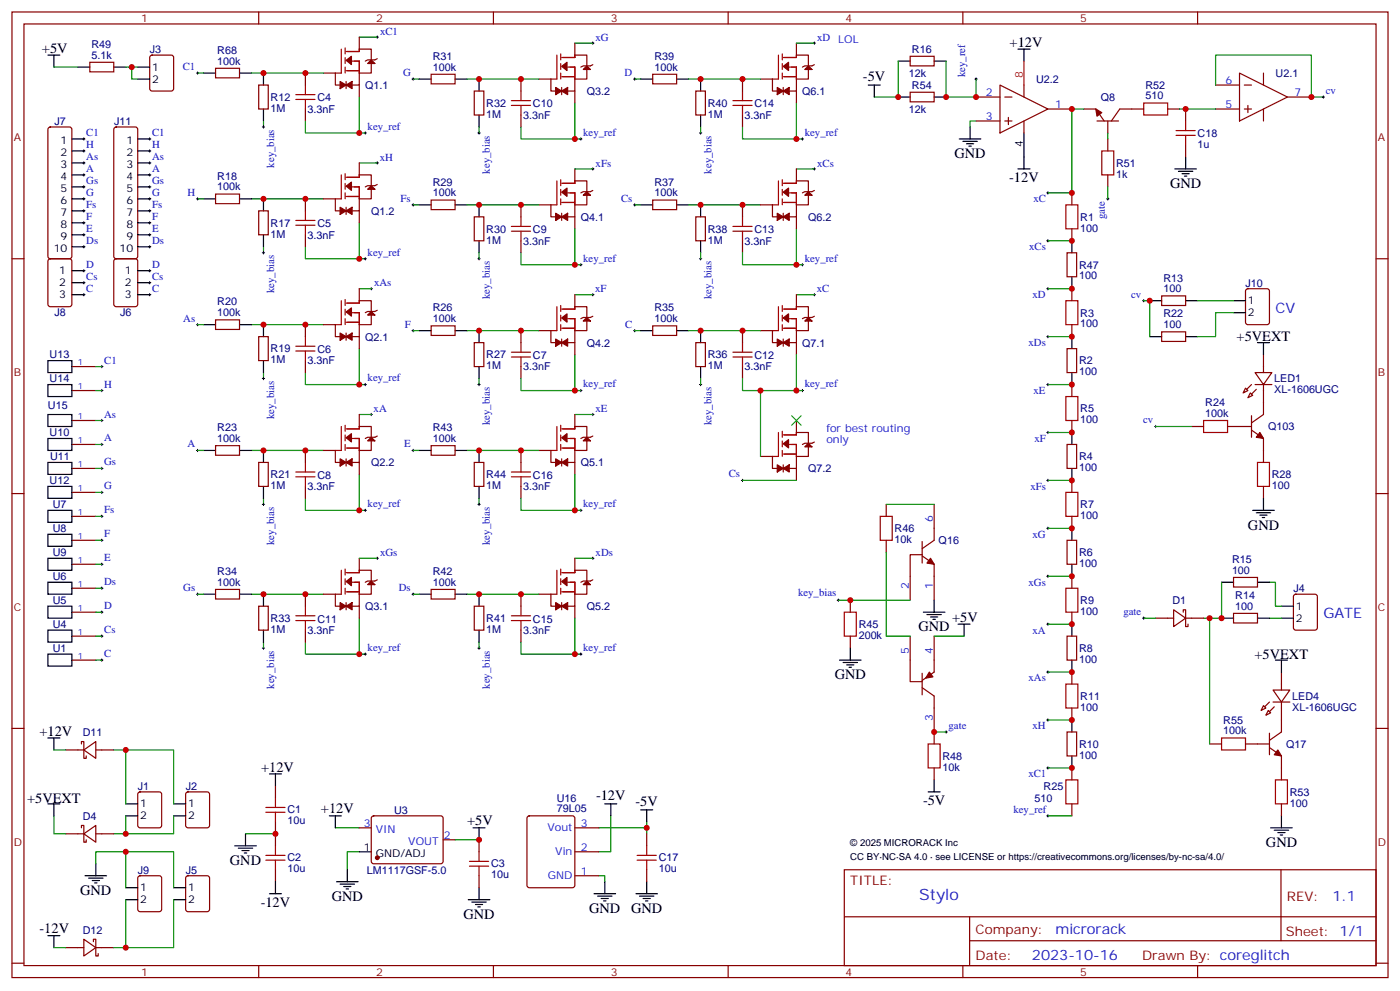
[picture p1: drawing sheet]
<svg xmlns="http://www.w3.org/2000/svg" width="412mm" height="292mm" viewBox="0 0 412 292" stroke-linecap="round" stroke-linejoin="round" font-family="sans-serif">
<g fill="none" stroke="#870000" stroke-width=".35">
<path d="M3.5 3.5h405.4v284.4h-405.4zM7.1 7.1h398.2v277.2h-398.2zM26.5 18.3h7v2.9h-7zM44.3 16.4l.5-.2h5.6l.7 .5 .1 9.4-.5 .7h-5.9l-.6-.5-.1-9.4zM76.2 3.5v3.6M105.8 10.9v3.6h3.6v7h-3.6v3.5h-7v-3.5h-3.6M111.1 17.3l-.7 .3h-2.1l-.7 .4M145.3 3.5v3.6M169.3 12.7v3.5h3.6v7.1h-3.6v3.5h-7v-3.5h-3.6M174.6 19.1l-.7 .3h-2.1l-.7 .4M214.5 3.5v3.6M234.6 12.7v3.5h3.5v7.1h-3.5v3.5h-7.1v-3.5h-3.5"/>
<path d="M239.9 19.1l-.7 .3h-2.1l-.7 .4M268.1 16.6h7.1v2.8h-7.1zM283.6 3.5v3.6M352.8 3.5v3.6M14.3 37.6l.5-.2h5.7l.5 .2 .2 .5v37.4l-.3 .5-.4 .2h-5.7l-.5-.2-.2-.5v-37.4zM33.7 37.6l.5-.2h5.7l.5 .2 .2 .5v37.4l-.3 .5-.4 .2h-5.7l-.5-.2-.2-.5v-37.4zM63.5 20.1h7.1v2.8h-7.1zM76.2 25h2.8v7.1h-2.8zM90 21.5v3.5M90 32.1v3.5M102 24v2.1M105.8 25v3.6"/>
<path d="M127 21.9h7.1v2.8h-7.1zM139.7 26.8h2.8v7.1h-2.8zM153.5 23.3v3.5M153.5 33.9v3.5M165.5 25.8v2.1M169.3 26.8v3.5M192.3 21.9h7v2.8h-7zM205 26.8h2.8v7.1h-2.8zM218.7 23.3v3.5M218.7 33.9v3.5M230.7 25.8v2.1M234.6 26.8v3.5"/>
<path d="M268.1 27.2h7.1v2.8h-7.1zM287.5 28.6h7.1M287.5 35.6h7.1M294.6 25l14.1 7.1-14.1 7.1zM296 28.6h2.1M296 35.6h2.1M297 34.6v2.1M301.6 25v3.6M301.6 35.6v3.6M308.7 32.1h7M319.3 32.1h3.5l2.5 3.5M323.1 35.6h6.4"/>
<path d="M326.3 35.6v3.6M336.9 32.1h-7.1l-2.4 3.5M344 32.1h3.5M349.2 32.1v3.5M358.1 32.1h7M358.1 25h7M365.1 21.5l14.1 7.1-14.1 7zM366.5 32.1h2.2M366.5 25h2.2M367.6 31v2.2M372.2 21.5v3.5M372.2 32.1v3.5"/>
<path d="M379.2 28.6h7.1M63.5 57.1h7.1v2.9h-7.1zM90 58.6v3.5M105.8 48v3.5h3.6v7.1h-3.6v3.5h-7v-3.5h-3.6M111.1 54.3l-.7 .4h-2.1l-.7 .3M127 58.9h7.1v2.8h-7.1zM169.3 49.7v3.6h3.6v7h-3.6v3.6h-7v-3.6h-3.6M174.6 56.1l-.7 .3h-2.1l-.7 .4M192.3 58.9h7v2.8h-7zM234.6 49.7v3.6h3.5v7h-3.5v3.6h-7.1v-3.6h-3.5M239.9 56.1l-.7 .3h-2.1l-.7 .4M315.7 56.8v3.5"/>
<path d="M326.3 40.9v3.5M326.3 51.5v3.5M349.2 42.7v3.5M3.5 76.2h3.6M14.3 76.4l.5-.2h5.7l.6 .4 .1 13-.5 .7h-5.9l-.6-.5-.1-12.9zM33.7 76.4l.5-.2h5.7l.6 .4 .1 13-.5 .7h-5.9l-.6-.5-.1-12.9zM76.2 62.1h2.8v7h-2.8zM90 69.1v3.6M102 61v2.1M105.8 62.1v3.5M139.7 63.9h2.8v7h-2.8zM153.5 60.3v3.6"/>
<path d="M153.5 70.9v3.5M165.5 62.8v2.1M169.3 63.9v3.5M205 63.9h2.8v7h-2.8zM218.7 60.3v3.6M218.7 70.9v3.5M230.7 62.8v2.1M234.6 63.9v3.5M314.3 74.4h2.8v7.1h-2.8zM315.7 67.4v3.5M405.3 76.2h3.6M63.5 94.2h7.1v2.8h-7.1z"/>
<path d="M76.2 99.1h2.8v7.1h-2.8zM90 95.6v3.5M102 98.1v2.1M105.8 85v3.5h3.6v7.1h-3.6v3.5h-7v-3.5h-3.6M105.8 99.1v3.6M111.1 91.4l-.7 .3h-2.1l-.7 .4M127 96h7.1v2.8h-7.1zM153.5 97.4v3.5M165.5 99.8v2.2M169.3 86.8v3.5h3.6v7.1h-3.6v3.5h-7v-3.5h-3.6M174.6 93.1l-.7 .4h-2.1l-.7 .3M192.3 96h7v2.8h-7z"/>
<path d="M218.7 97.4v3.5M230.7 99.8v2.2M234.6 86.8v3.5h3.5v7.1h-3.5v3.5h-7.1v-3.5h-3.5M239.9 93.1l-.7 .4h-2.1l-.7 .3M315.7 85v3.5M315.7 95.6v3.5M342.2 87.1h7v2.9h-7zM342.2 97.7h7v2.8h-7zM367.1 85.2l.5-.2h5.6l.7 .5v9.4l-.4 .6-5.9 .1-.7-.5v-9.4zM21.2 107.9h7M21.2 115h7M90 106.2v3.5"/>
<path d="M139.7 100.9h2.8v7h-2.8zM153.5 107.9v3.6M169.3 100.9v3.5M205 100.9h2.8v7h-2.8zM218.7 107.9v3.6M234.6 100.9v3.5M314.3 102.7h2.8v7h-2.8zM315.7 113.2v3.6M366.9 114.3l.7 .7-1.4 .7zM368.3 115.7l.7 .7-1.4 .7zM369.7 109.7h4.9l-2.4 3.5zM369.7 113.2h4.9"/>
<path d="M372.2 104.4v5.3M372.2 113.2v8.9l-3.5 2.4M21.2 130.9h7M21.2 137.9h7M21.2 123.8h7M63.5 131.2h7.1v2.9h-7.1zM76.2 136.2h2.8v7h-2.8zM90 132.6v3.6M102 135.1v2.1M105.8 122.1v3.5h3.6v7h-3.6v3.6h-7v-3.6h-3.6M105.8 136.2v3.5M111.1 128.4l-.7 .4h-2.1l-.7 .3"/>
<path d="M127 131.2h7.1v2.9h-7.1zM139.7 136.2h2.8v7h-2.8zM153.5 132.6v3.6M165.5 135.1v2.1M169.3 122.1v3.5h3.6v7h-3.6v3.6h-7v-3.6h-3.6M169.3 136.2v3.5M174.6 128.4l-.7 .4h-2.1l-.7 .3M230.7 136.9v2.1M234.6 123.8v3.6h3.5v7h-3.5v3.5h-7.1v-3.5h-3.5M234.6 137.9v3.6M239.9 130.2l-.7 .3h-2.1l-.7 .4M314.3 130.9h2.8v7h-2.8z"/>
<path d="M315.7 123.8v3.6M351 125.6h3.5M361.6 125.6h7.1M368.7 126.6l3.5 2.5v7.1M368.7 122.4v6.4M3.5 145.3h3.6M21.2 152h7M21.2 159.1h7M21.2 145h7M90 143.2v3.6M153.5 143.2v3.6M261.1 148.5v3.5"/>
<path d="M261.1 159.1v3.5M271.6 159.5v6.3M275.2 148.5v10.6l-3.6 2.5M314.3 159.1h2.8v7.1h-2.8zM315.7 141.5v3.5M315.7 152v3.6M372.2 143.2v3.6M405.3 145.3h3.6M21.2 173.2h7M21.2 166.2h7M63.5 173.6h7.1v2.8h-7.1zM76.2 178.5h2.8v7.1h-2.8z"/>
<path d="M90 175v3.5M102 177.4v2.2M105.8 164.4v3.5h3.6v7.1h-3.6v3.5h-7v-3.5h-3.6M105.8 178.5v3.5M111.1 170.7l-.7 .4h-2.1l-.7 .3M127 173.6h7.1v2.8h-7.1zM139.7 178.5h2.8v7.1h-2.8zM153.5 175v3.5M165.5 177.4v2.2M169.3 164.4v3.5h3.6v7.1h-3.6v3.5h-7v-3.5h-3.6M169.3 178.5v3.5M174.6 170.7l-.7 .4h-2.1l-.7 .3"/>
<path d="M250.5 176.7v3.6M271.6 163.3h-3.5v13.4M271.6 163.7l3.6 2.5v10.5M315.7 169.7v3.5M345.7 179.6l3.5 2.4-3.5 2.5zM363.4 170h7v2.9h-7zM381.2 175.2l.5-.2h5.6l.7 .4 .1 9.5-.5 .6-5.9 .1-.6-.5-.1-9.4zM21.2 194.4h7M21.2 187.3h7M21.2 180.3h7M90 185.6v3.5M153.5 185.6v3.5"/>
<path d="M250.5 187.3v3.6M268.1 187.3v13.4h3.5M271.6 198.3v6.3M275.2 187.3v10.6l-3.6 2.5M314.3 187.3h2.8v7.1h-2.8zM315.7 180.3v3.5M315.7 197.9v3.5M340.4 182h5.3M348.5 180.3v-.7h.7v4.9h.8v-.7M349.2 182h5.3M363.4 180.6h7v2.8h-7zM377.5 197.9v5.3"/>
<path d="M3.5 214.5h3.6M24 219.1v-.7h.7v4.9h.7v-.7M271.6 202.5l3.6 2.5v14.1M314.3 215.5h2.8v7.1h-2.8zM315.7 208.5v3.5M356.3 219.1h3.5M366.9 219.1h7M372.2 207.8l.7 .7-1.4 .7zM373.6 209.2l.7 .7-1.4 .7zM373.9 215.9v6.4M375 203.2h4.9l-2.4 3.5zM375 206.7h4.9"/>
<path d="M377.5 206.7v8.8l-3.6 2.5M405.3 214.5h3.6M19.4 220.8h5.3M24.7 220.8l3.5-2.4v4.9zM28.2 220.8h5.3M40.8 233.4l.5-.2h5.6l.7 .4v9.5l-.4 .6-5.9 .1-.7-.5v-9.4zM54.9 233.4l.5-.2h5.6l.7 .4v9.5l-.4 .6-5.9 .1-.7-.5v-9.4zM81.1 231.4v3.6M275.2 226.1v3.6M315.7 226.1v3.6M315.7 236.7v3.5M373.9 220.1l3.6 2.5v7.1"/>
<path d="M377.5 236.7v3.5M19.4 245.5h5.3M24 243.8v-.7h.7v4.9h.7v-.7M24.7 245.5l3.5-2.4v4.9zM28.2 245.5h5.3M40.8 258.1l.5-.2h5.6l.7 .4v9.5l-.4 .6-5.9 .1-.7-.5v-9.4zM54.9 258.1l.5-.2h5.6l.7 .4v9.5l-.4 .6-5.9 .1-.7-.5v-9.4zM81.1 242v7.1M81.1 256.1v3.5M105.8 243.8h3.6M109.6 240.4l.5-.2 20 .1 .4 .6v13l-.7 .5-20-.1-.4-.7v-12.7zM130.5 247.3h3.6"/>
<path d="M141.1 247.3v3.5M141.1 257.9v3.5M155.5 240.4l.4-.2h12.7l.7 .5v20l-.4 .7h-13l-.6-.5-.1-20zM169.3 243.8h7.1M169.3 257.9h7.1M169.3 250.8h7.1M190.5 245.5v3.6M190.5 256.1v3.5M248.7 256.1h156.6v28.2h-156.6zM377.3 256.1v20.9M19.4 279h5.3M24.7 276.6l3.5 2.4-3.5 2.5z"/>
<path d="M27.5 277.3v-.7h.7v4.9h.7v-.7M28.2 279h5.3M248.7 270h156.5M285.6 277h119.6M285.6 270v14.1M3.5 283.6h3.6M76.2 284.3v3.6M145.3 284.3v3.6M214.5 284.3v3.6M283.6 284.3v3.6M352.8 284.3v3.6M405.3 283.6h3.6"/>
</g>
<g fill="none" stroke="#000" stroke-width=".35">
<path d="M14.1 16.2h3.5M15.9 16.2v3.6M22.9 19.8h3.6M33.5 19.8h3.5M40.6 19.8h3.5M264.6 18h3.5M275.2 18h3.5M299.9 14.5h3.5M301.6 14.5v3.5M40.6 23.3h3.5M60 21.5h3.5M70.6 21.5h3.5"/>
<path d="M77.6 21.5v3.5M77.6 32.1v3.5M123.5 23.3h3.5M134.1 23.3h3.5M141.1 23.3v3.5M141.1 33.9v3.5M188.7 23.3h3.6M199.3 23.3h3.5M206.4 23.3v3.5M206.4 33.9v3.5M255.8 25h3.5M257.5 25v3.6"/>
<path d="M264.6 28.6h3.5M275.2 28.6h3.5M285.8 37.4v3.5M301.6 39.2v10.5M21.2 40.9h3.5M21.2 44.4h3.5M21.2 48h3.5M21.2 51.5h3.5M21.2 55h3.5M21.2 58.6h3.5M40.6 40.9h3.5M40.6 44.4h3.5"/>
<path d="M40.6 48h3.5M40.6 51.5h3.5M40.6 55h3.5M40.6 58.6h3.5M60 58.6h3.5M70.6 58.6h3.5M77.6 58.6v3.5M282.6 40.9h6.3M283.6 41.6h4.3M284.7 42.3h2.1M285.4 43h.7M299.9 49.7h3.5"/>
<path d="M346.1 49.7h6.3M347.1 50.4h4.3M348.2 51.2h2.1M348.9 51.9h.7M349.2 46.2v3.5M21.2 62.1h3.5M21.2 65.6h3.5M21.2 69.1h3.5M21.2 72.7h3.5M21.2 79.7h3.5M40.6 62.1h3.5M40.6 65.6h3.5"/>
<path d="M40.6 69.1h3.5M40.6 72.7h3.5M40.6 79.7h3.5M77.6 69.1v3.6M123.5 60.3h3.5M134.1 60.3h3.5M141.1 60.3v3.6M141.1 70.9v3.5M188.7 60.3h3.6M199.3 60.3h3.5M206.4 60.3v3.6M206.4 70.9v3.5"/>
<path d="M315.7 70.9v3.5M21.2 86.8h3.5M21.2 83.3h3.5M40.6 86.8h3.5M40.6 83.3h3.5M60 95.6h3.5M70.6 95.6h3.5M77.6 95.6v3.5M123.5 97.4h3.5M134.1 97.4h3.5M141.1 97.4v3.5M188.7 97.4h3.6"/>
<path d="M199.3 97.4h3.5M206.4 97.4v3.5M315.7 81.5v3.5M315.7 99.1v3.6M338.7 88.5h3.5M338.7 99.1h3.5M349.2 88.5h3.6M349.2 99.1h3.6M363.4 88.5h3.5M363.4 92.1h3.5M14.1 106.2h7.1v3.5h-7.1zM14.1 113.2h7.1v3.6h-7.1z"/>
<path d="M77.6 106.2v3.5M141.1 107.9v3.6M206.4 107.9v3.6M315.7 109.7v3.5M370.4 100.9h3.5M372.2 100.9v3.5M14.1 129.1h7.1v3.5h-7.1zM14.1 136.2h7.1v3.5h-7.1zM14.1 122.1h7.1v3.5h-7.1zM60 132.6h3.5M70.6 132.6h3.5M77.6 132.6v3.6"/>
<path d="M123.5 132.6h3.5M134.1 132.6h3.5M141.1 132.6v3.6M315.7 127.4v3.5M315.7 137.9v3.6M14.1 150.3h7.1v3.5h-7.1zM14.1 157.3h7.1v3.6h-7.1zM14.1 143.2h7.1v3.6h-7.1zM77.6 143.2v3.6M141.1 143.2v3.6M315.7 155.6v3.5M369 150.3h6.4"/>
<path d="M370.1 151h4.2M371.1 151.7h2.1M371.8 152.4h.7M372.2 146.8v3.5M14.1 178.5h7.1v3.5h-7.1zM14.1 171.4h7.1v3.6h-7.1zM14.1 164.4h7.1v3.5h-7.1zM60 175h3.5M70.6 175h3.5M77.6 175v3.5M123.5 175h3.5M134.1 175h3.5"/>
<path d="M141.1 175v3.5M275.2 176.7v3.6M315.7 166.2v3.5M359.8 171.4h3.6M370.4 171.4h3.5M377.5 178.5h3.5M14.1 192.6h7.1v3.5h-7.1zM14.1 185.6h7.1v3.5h-7.1zM77.6 185.6v3.5M141.1 185.6v3.5M247.3 194.4h6.3M248.4 195.1h4.2"/>
<path d="M249.4 195.8h2.1M250.1 196.5h.7M250.5 190.9v3.5M272 180.3h6.3M273 181h4.3M274.1 181.7h2.1M274.8 182.4h.7M282.2 183.8h3.6M284 183.8v3.5M315.7 183.8v3.5M315.7 194.4v3.5M359.8 182h3.6"/>
<path d="M370.4 182h3.5M375.7 194.4h3.5M377.5 182h3.5M377.5 194.4v3.5M14.1 217.3h3.5M15.9 217.3v3.5M315.7 212v3.5M14.1 236.7h3.5M15.9 236.7v3.5M37 236.7h3.6M51.2 236.7h3.5M79.4 227.9h3.5"/>
<path d="M81.1 227.9v3.5M178.2 236.7h3.5M179.9 236.7v3.5M188.7 238.5h3.6M190.5 238.5v3.5M273.4 233.2h3.5M275.2 229.7v3.5M315.7 222.6v3.5M25 257.9h6.4M26.1 258.6h4.2M27.2 259.3h2.1M27.9 260h.7"/>
<path d="M28.2 254.4v3.5M37 240.2h3.6M51.2 240.2h3.5M69.1 249.1h6.4M70.2 249.8h4.2M71.3 250.5h2.1M72 251.2h.7M72.3 245.5v3.6M81.1 259.6v3.6M97 240.2h3.5M98.8 240.2v3.6M99.1 259.6h6.4"/>
<path d="M102.3 256.1v3.5M105.8 250.8h3.6M139.3 243.8h3.6M141.1 243.8v3.5M178.2 259.6v3.6M190.5 259.6v3.6M374.3 243.8h6.3M375.4 244.5h4.2M376.4 245.2h2.1M377.1 245.9h.7M377.5 240.2v3.6M14.1 275.5h3.5"/>
<path d="M15.9 275.5v3.5M37 264.9h3.6M37 261.4h3.6M51.2 264.9h3.5M51.2 261.4h3.5M79.4 263.2h3.5M100.2 260.4h4.2M101.2 261.1h2.2M102 261.8h.7M137.9 264.9h6.4M139 265.6h4.2M140.1 266.3h2.1"/>
<path d="M140.8 267.1h.7M141.1 261.4v3.5M175 263.2h6.3M176 263.9h4.3M177.1 264.6h2.1M177.8 265.3h.7M187.3 263.2h6.4M188.4 263.9h4.2M189.4 264.6h2.2M190.1 265.3h.8"/>
</g>
<g fill="none" stroke="#008700" stroke-width=".35">
<path d="M15.9 19.8h7M37 19.8h3.6M38.8 19.8v3.5h1.8M105.8 10.9h5.3M169.3 12.7h5.3M234.6 12.7h5.3M264.6 18v10.6h-7.1M278.7 18v10.6h8.8v-5.3M58.2 21.5h1.8M74.1 21.5h21.1M77.6 35.6v1.8M90 35.6v3.6h17.6"/>
<path d="M105.8 28.6v10.6M121.7 23.3h1.8M137.6 23.3h21.1M141.1 37.4v1.8M153.5 37.4v3.5h17.6M169.3 30.3v10.6M187 23.3h1.7M202.8 23.3h21.2M206.4 37.4v1.8M218.7 37.4v3.5h17.7M234.6 30.3v10.6M287.5 35.6h-1.7v1.8"/>
<path d="M319.3 32.1h-3.6v24.7h-7M326.3 39.2v1.7M347.5 32.1h10.6M358.1 25v-8.8h28.2v12.4h3.5M58.2 58.6h1.8M74.1 58.6h21.1M105.8 48h5.3M169.3 49.7h5.3M234.6 49.7h5.3M326.3 55v3.6M77.6 72.7v1.7M90 72.7v3.5h17.6"/>
<path d="M105.8 65.6v10.6M121.7 60.3h1.8M137.6 60.3h21.1M141.1 74.4v1.8M153.5 74.4v3.6h17.6M169.3 67.4v10.6M187 60.3h1.7M202.8 60.3h21.2M206.4 74.4v1.8M218.7 74.4v3.6h17.7M234.6 67.4v10.6M308.7 70.9h7"/>
<path d="M58.2 95.6h1.8M74.1 95.6h21.1M105.8 85h3.6M121.7 97.4h1.8M137.6 97.4h21.1M169.3 86.8h5.3M187 97.4h1.7M202.8 97.4h21.2M234.6 86.8h5.3M308.7 85h7M308.7 99.1h7M336.9 88.5h1.8v10.6"/>
<path d="M352.8 88.5h10.6M363.4 92.1h-5.3v7h-5.3M28.2 107.9h1.8M28.2 115h1.8M77.6 109.7v1.8M90 109.7v3.5h17.6M105.8 102.7v10.5M141.1 111.5v1.7M153.5 111.5v3.5h17.6M169.3 104.4v10.6M206.4 111.5v1.7M218.7 111.5v3.5h17.7"/>
<path d="M224 115v19.4M234.6 104.4v10.6M308.7 113.2h7M28.2 123.8h1.8M28.2 130.9h1.8M28.2 137.9h1.8M58.2 132.6h1.8M74.1 132.6h21.1M105.8 139.7v10.6M105.8 122.1h3.6M121.7 132.6h1.8M137.6 132.6h21.1"/>
<path d="M169.3 122.1h5.3M169.3 139.7v10.6M308.7 127.4h7M340.4 125.6h10.6M28.2 145h1.8M28.2 152h1.8M28.2 159.1h1.8M77.6 146.8v1.7M90 146.8v3.5h17.6M141.1 146.8v1.7M153.5 146.8v3.5h17.6M218.7 141.5h15.9"/>
<path d="M261.1 148.5h14.1M308.7 141.5h7M308.7 155.6h7M28.2 166.2h1.8M28.2 173.2h1.8M58.2 175h1.8M74.1 175h21.1M105.8 164.4h5.3M121.7 175h1.8M137.6 175h21.1M169.3 164.4h5.3M246.9 176.7h21.2"/>
<path d="M261.1 162.6v24.7h7M308.7 169.7h7M359.8 171.4v10.6h-5.3M373.9 171.4h1.8v7.1h1.8M28.2 180.3h1.8M28.2 187.3h1.8M28.2 194.4h1.8M77.6 189.1v1.8M90 189.1v3.5h17.6M105.8 182v10.6M141.1 189.1v1.8M153.5 189.1v3.5h17.6"/>
<path d="M169.3 182v10.6M275.2 187.3h8.8M308.7 183.8h7M308.7 197.9h7M336.9 182h3.5M356.3 182v37.1M373.9 182h3.6M275.2 215.5h3.5M308.7 212h7M15.9 220.8h3.5M33.5 220.8h17.7v15.9M37 220.8v15.9"/>
<path d="M308.7 226.1h7M15.9 240.2v5.3h3.5M28.2 254.4v-3.6h23v10.6M37 240.2v5.3M37 250.8v10.6M51.2 240.2v5.3h-17.7M72.3 245.5h8.8M98.8 243.8h7M105.8 250.8h-3.5v5.3M134.1 247.3h7M176.4 243.8h14.1v1.7M176.4 257.9h1.8v1.7"/>
<path d="M179.9 240.2v10.6h-3.5M190.5 242v1.8M308.7 240.2h7M15.9 279h3.5M37 264.9v14.1M51.2 264.9v14.1h-17.7"/>
</g>
<g fill="none" stroke="#a10000" stroke-width=".35">
<path d="M100.5 14.5v7h-1.7M101.7 14.1v1.8M101.7 17v1.7M101.7 19.8v1.7M103.7 18h2.1v3.5M105.8 14.5v.7h-3.8M164 16.2v7.1h-1.7M165.2 15.9v1.7M165.2 18.7v1.8M167.2 19.8h2.1v3.5M169.3 16.2v.7h-3.8M229.3 16.2v7.1h-1.8"/>
<path d="M230.4 15.9v1.7M230.4 18.7v1.8M232.5 19.8h2.1v3.5M234.6 16.2v.7h-3.9M87.1 29.3h5.7M87.1 27.9h5.7M90 25v2.9M90 29.3v2.8M102 20.8h3.8M150.6 31h5.7M150.6 29.6h5.7M153.5 26.8v2.8"/>
<path d="M153.5 31v2.9M165.2 21.5v1.7M165.5 22.6h3.8M215.9 31h5.6M215.9 29.6h5.6M218.7 26.8v2.8M218.7 31v2.9M230.4 21.5v1.7M230.7 22.6h3.9M336.9 30.3h7.1v3.6h-7.1zM346.4 39.9h5.7M346.4 38.5h5.7"/>
<path d="M349.2 35.6v2.9M349.2 39.9v2.8M100.5 51.5v7.1h-1.7M101.7 51.2v1.7M101.7 54v1.7M101.7 56.8v1.7M102 57.9h3.8M103.7 55h2.1v3.6M105.8 51.5v.7h-3.8M164 53.3v7h-1.7M165.2 52.9v1.8M165.2 55.8v1.7"/>
<path d="M165.2 58.6v1.7M165.5 59.6h3.8M167.2 56.8h2.1v3.5M169.3 53.3v.7h-3.8M229.3 53.3v7h-1.8M230.4 52.9v1.8M230.4 55.8v1.7M230.4 58.6v1.7M230.7 59.6h3.9M232.5 56.8h2.1v3.5M234.6 53.3v.7h-3.9M324.6 44.4h3.5v7.1h-3.5z"/>
<path d="M87.1 66.3h5.7M87.1 64.9h5.7M90 62.1v2.8M90 66.3v2.8M150.6 68.1h5.7M150.6 66.7h5.7M153.5 63.9v2.8M153.5 68.1v2.8M215.9 68.1h5.6M215.9 66.7h5.6M218.7 63.9v2.8M218.7 68.1v2.8"/>
<path d="M314 60.3h3.5v7.1h-3.5zM90 99.1v2.9M100.5 88.5v7.1h-1.7M101.7 88.2v1.8M101.7 91.1v1.7M101.7 93.8v1.8M102 94.9h3.8M103.7 92.1h2.1v3.5M105.8 88.5v.8h-3.8M164 90.3v7.1h-1.7M165.2 90v1.7M165.2 92.8v1.7"/>
<path d="M165.2 95.6v1.7M165.5 96.7h3.8M167.2 93.8h2.1v3.6M169.3 90.3v.7h-3.8M229.3 90.3v7.1h-1.8M230.4 90v1.7M230.4 92.8v1.7M230.4 95.6v1.7M230.7 96.7h3.9M232.5 93.8h2.1v3.6M234.6 90.3v.7h-3.9M314 88.5h3.5v7.1h-3.5z"/>
<path d="M87.1 103.4h5.7M87.1 102h5.7M90 103.4v2.8M150.6 105.1h5.7M150.6 103.7h5.7M153.5 100.9v2.8M153.5 105.1v2.8M215.9 105.1h5.6M215.9 103.7h5.6M218.7 100.9v2.8M218.7 105.1v2.8M314 116.8h3.5v7h-3.5z"/>
<path d="M87.1 139h5.7M90 136.2v2.8M100.5 125.6v7h-1.7M101.7 125.2v1.8M101.7 128.1v1.7M101.7 130.9v1.7M102 131.9h3.8M103.7 129.1h2.1v3.5M105.8 125.6v.7h-3.8M150.6 139h5.7M153.5 136.2v2.8M164 125.6v7h-1.7"/>
<path d="M165.2 125.2v1.8M165.2 128.1v1.7M165.2 130.9v1.7M165.5 131.9h3.8M167.2 129.1h2.1v3.5M169.3 125.6v.7h-3.8M229.3 127.4v7h-1.8M230.4 127v1.8M230.4 129.9v1.7M230.4 132.6v1.8M230.7 133.7h3.9M232.5 130.9h2.1v3.5"/>
<path d="M234.6 127.4v.7h-3.9M354.5 123.8h7.1v3.6h-7.1zM370.4 136.2h3.5v7h-3.5zM87.1 140.4h5.7M90 140.4v2.8M150.6 140.4h5.7M153.5 140.4v2.8M259.3 152h3.5v7.1h-3.5zM314 145h3.5v7h-3.5zM90 178.5v2.8M100.5 167.9v7.1h-1.7M101.7 167.6v1.7"/>
<path d="M101.7 170.4v1.8M101.7 173.2v1.7M102 174.3h3.8M103.7 171.4h2.1v3.6M105.8 167.9v.7h-3.8M153.5 178.5v2.8M164 167.9v7.1h-1.7M165.2 167.6v1.7M165.2 170.4v1.8M165.2 173.2v1.7M165.5 174.3h3.8M167.2 171.4h2.1v3.6"/>
<path d="M169.3 167.9v.7h-3.8M314 173.2h3.5v7.1h-3.5zM87.1 182.7h5.7M87.1 181.3h5.7M90 182.7v2.9M150.6 182.7h5.7M150.6 181.3h5.7M153.5 182.7v2.9M248.7 180.3h3.5v7h-3.5zM273.4 219.1h3.5v7h-3.5zM314 201.4h3.5v7.1h-3.5zM359.8 217.3h7.1v3.5h-7.1z"/>
<path d="M78.3 239.2h5.7M78.3 237.8h5.7M81.1 235v2.8M81.1 239.2v2.8M314 229.7h3.5v7h-3.5zM375.7 229.7h3.5v7h-3.5zM78.3 253.3h5.7M78.3 251.9h5.7M81.1 249.1v2.8M81.1 253.3v2.8M138.3 255.1h5.6M138.3 253.6h5.6"/>
<path d="M141.1 250.8v2.8M141.1 255.1v2.8M187.7 253.3h5.6M187.7 251.9h5.6M190.5 249.1v2.8M190.5 253.3v2.8"/>
</g>
<g fill="#870000" stroke="#870000" stroke-width=".35">
<path d="M375.4 208.1l-1.5 1.5z"/>
<path d="M373.9 206.7l-1.4 1.4z"/>
<path d="M370.1 114.7l-1.4 1.4z"/>
<path d="M368.7 113.2l-1.5 1.5z"/>
<path d="M102 17.8l1.5-1.2v2.4z"/>
<path d="M108.3 18.7l1.1-1.1 1 1.1z"/>
<path d="M102 25l1.7-1v2.1z"/>
<path d="M100.2 24l1.8 1-1.8 1.1z"/>
<path d="M102 91.9l1.5-1.2v2.4z"/>
<path d="M108.3 92.8l1.1-1.1 1 1.1z"/>
<path d="M102 99.1l1.7-1v2.1z"/>
<path d="M100.2 98.1l1.8 1-1.8 1.1z"/>
<path d="M165.5 56.6l1.5-1.2v2.4z"/>
<path d="M171.8 57.5l1.1-1.1 1 1.1z"/>
<path d="M165.5 63.9l1.7-1.1v2.1z"/>
<path d="M163.7 62.8l1.8 1.1-1.8 1z"/>
<path d="M102 171.2l1.5-1.2v2.5z"/>
<path d="M108.3 172.2l1.1-1.1 1 1.1z"/>
<path d="M102 178.5l1.7-1.1v2.2z"/>
<path d="M100.2 177.4l1.8 1.1-1.8 1.1z"/>
<path d="M230.7 93.6l1.6-1.2v2.5z"/>
<path d="M237.1 94.5l1-1 1.1 1z"/>
<path d="M230.7 100.9l1.8-1.1v2.2z"/>
<path d="M229 99.8l1.7 1.1-1.7 1.1z"/>
<path d="M230.7 19.5l1.6-1.2v2.5z"/>
<path d="M237.1 20.5l1-1.1 1.1 1.1z"/>
<path d="M230.7 26.8l1.8-1v2.1z"/>
<path d="M229 25.8l1.7 1-1.7 1.1z"/>
<path d="M165.5 128.9l1.5-1.2v2.4z"/>
<path d="M171.8 129.8l1.1-1 1 1z"/>
<path d="M165.5 136.2l1.7-1.1v2.1z"/>
<path d="M163.7 135.1l1.8 1.1-1.8 1z"/>
<path d="M274.1 164.4l1.1 1.8-2.2-.4z"/>
<path d="M273.8 197.9l1 1.4-2.1 .4z"/>
<path d="M371.1 127.4l1.1 1.7-2.1-.3z"/>
<path d="M376.4 220.8l1.1 1.8-2.1-.3z"/>
<path d="M102 54.8l1.5-1.2v2.5z"/>
<path d="M108.3 55.7l1.1-1 1 1z"/>
<path d="M100.2 61l1.8 1.1-1.8 1z"/>
<path d="M102 62.1l1.7-1.1v2.1z"/>
<path d="M102 128.9l1.5-1.2v2.4z"/>
<path d="M108.3 129.8l1.1-1 1 1z"/>
<path d="M100.2 135.1l1.8 1.1-1.8 1z"/>
<path d="M102 136.2l1.7-1.1v2.1z"/>
<path d="M165.5 19.5l1.5-1.2v2.5z"/>
<path d="M171.8 20.5l1.1-1.1 1 1.1z"/>
<path d="M163.7 25.8l1.8 1-1.8 1.1z"/>
<path d="M165.5 26.8l1.7-1v2.1z"/>
<path d="M165.5 93.6l1.5-1.2v2.5z"/>
<path d="M171.8 94.5l1.1-1 1 1z"/>
<path d="M163.7 99.8l1.8 1.1-1.8 1.1z"/>
<path d="M165.5 100.9l1.7-1.1v2.2z"/>
<path d="M165.5 171.2l1.5-1.2v2.5z"/>
<path d="M171.8 172.2l1.1-1.1 1 1.1z"/>
<path d="M163.7 177.4l1.8 1.1-1.8 1.1z"/>
<path d="M165.5 178.5l1.7-1.1v2.2z"/>
<path d="M230.7 56.6l1.6-1.2v2.4z"/>
<path d="M237.1 57.5l1-1.1 1.1 1.1z"/>
<path d="M229 62.8l1.7 1.1-1.7 1z"/>
<path d="M230.7 63.9l1.8-1.1v2.1z"/>
<path d="M230.7 130.7l1.6-1.2v2.4z"/>
<path d="M237.1 131.6l1-1.1 1.1 1.1z"/>
<path d="M229 136.9l1.7 1-1.7 1.1z"/>
<path d="M230.7 137.9l1.8-1v2.1z"/>
<path d="M322.8 32.1l1.8 1.1-1.5 1z"/>
<circle cx="111.1" cy="252.6" r=".53"/>
</g>
<path d="M301.6 18v7" fill="none" stroke="#f00" stroke-width=".35"/>
<g fill="none" stroke="#000" stroke-width=".29">
<path d="M110.8 10.9h.7M111.1 10.6v.7M174.3 12.7h.7M174.6 12.3v.8M239.5 12.7h.7M239.9 12.3v.8M57.9 21.5h.7M58.2 21.2v.7M77.3 37.4h.7M77.6 37v.7M107.2 39.2h.7M107.6 38.8v.7"/>
<path d="M121.4 23.3h.7M121.7 22.9v.7M140.8 39.2h.7M141.1 38.8v.7M186.6 23.3h.7M187 22.9v.7M206 39.2h.7M206.4 38.8v.7M287.2 23.3h.7M287.5 22.9v.7M389.5 28.6h.7M389.8 28.2v.7"/>
<path d="M24.3 40.9h.7M24.3 44.4h.7M24.3 48h.7M24.3 51.5h.7M24.3 55h.7M24.3 58.6h.7M24.7 40.6v.7M24.7 44.1v.7M24.7 47.6v.7M24.7 51.2v.7M24.7 54.7v.7M24.7 58.2v.7"/>
<path d="M43.7 40.9h.7M43.7 44.4h.7M43.7 48h.7M43.7 51.5h.7M43.7 55h.7M43.7 58.6h.7M44.1 40.6v.7M44.1 44.1v.7M44.1 47.6v.7M44.1 51.2v.7M44.1 54.7v.7M44.1 58.2v.7"/>
<path d="M57.9 58.6h.7M58.2 58.2v.7M110.8 48h.7M111.1 47.6v.7M121.7 60v.7M170.7 40.9h.7M171.1 40.6v.7M174.3 49.7h.7M174.6 49.4v.7M187 60v.7M236 40.9h.7M236.4 40.6v.7"/>
<path d="M239.5 49.7h.7M239.9 49.4v.7M308.3 56.8h.7M308.7 56.4v.7M326 58.6h.7M326.3 58.2v.7M24.3 62.1h.7M24.3 65.6h.7M24.3 69.1h.7M24.3 72.7h.7M24.3 79.7h.7M24.7 61.7v.7"/>
<path d="M24.7 65.3v.7M24.7 68.8v.7M24.7 72.3v.7M24.7 79.4v.7M43.7 62.1h.7M43.7 65.6h.7M43.7 69.1h.7M43.7 72.7h.7M43.7 79.7h.7M44.1 61.7v.7M44.1 65.3v.7M44.1 68.8v.7"/>
<path d="M44.1 72.3v.7M44.1 79.4v.7M77.3 74.4h.7M77.6 74.1v.7M107.2 76.2h.7M107.6 75.8v.8M121.4 60.3h.7M140.8 76.2h.7M141.1 75.8v.8M170.7 78h.7M171.1 77.6v.7M186.6 60.3h.7"/>
<path d="M206 76.2h.7M206.4 75.8v.8M236 78h.7M236.4 77.6v.7M308.3 70.9h.7M308.7 70.6v.7M24.3 83.3h.7M24.3 86.8h.7M24.7 82.9v.7M24.7 86.4v.7M43.7 83.3h.7M43.7 86.8h.7"/>
<path d="M44.1 82.9v.7M44.1 86.4v.7M57.9 95.6h.7M58.2 95.2v.8M109 85h.7M109.4 84.7v.7M121.4 97.4h.7M121.7 97v.7M174.3 86.8h.7M174.6 86.4v.7M186.6 97.4h.7M187 97v.7"/>
<path d="M239.5 86.8h.7M239.9 86.4v.7M308.3 85h.7M308.3 99.1h.7M308.7 84.7v.7M308.7 98.8v.7M336.5 88.5h.8M336.9 88.2v.7M29.6 115h.7M29.6 107.9h.7M30 107.6v.7M30 114.7v.7"/>
<path d="M77.3 111.5h.7M77.6 111.1v.7M107.2 113.2h.7M107.6 112.9v.7M140.8 113.2h.7M141.1 112.9v.7M170.7 115h.7M171.1 114.7v.7M206 113.2h.7M206.4 112.9v.7M236 115h.7M236.4 114.7v.7"/>
<path d="M308.3 113.2h.7M308.7 112.9v.7M29.6 137.9h.7M29.6 130.9h.7M29.6 123.8h.7M30 123.5v.7M30 130.5v.7M30 137.6v.7M57.9 132.6h.7M58.2 132.3v.7M109 122.1h.7M109.4 121.7v.7"/>
<path d="M121.4 132.6h.7M121.7 132.3v.7M174.3 122.1h.7M174.6 121.7v.7M308.3 127.4h.7M308.7 127v.7M340.1 125.6h.7M340.4 125.2v.7M29.6 159.1h.7M29.6 152h.7M29.6 145h.7M30 144.6v.7"/>
<path d="M30 151.7v.7M30 158.7v.8M77.3 148.5h.7M77.6 148.2v.7M107.2 150.3h.7M107.6 149.9v.7M140.8 148.5h.7M141.1 148.2v.7M170.7 150.3h.7M171.1 149.9v.7M218.4 141.5h.7M218.7 141.1v.7"/>
<path d="M308.3 155.6h.7M308.3 141.5h.7M308.7 141.1v.7M308.7 155.2v.7M29.6 173.2h.7M29.6 166.2h.7M30 165.8v.7M30 172.9v.7M30 179.9v.7M57.9 175h.7M58.2 174.6v.7M110.8 164.4h.7"/>
<path d="M111.1 164v.7M121.4 175h.7M121.7 174.6v.7M174.3 164.4h.7M174.6 164v.7M246.6 176.7h.7M246.9 176.4v.7M308.3 169.7h.7M308.7 169.3v.7M29.6 194.4h.7M29.6 187.3h.7M29.6 180.3h.7"/>
<path d="M30 187v.7M30 194v.7M77.3 190.9h.7M77.6 190.5v.7M107.2 192.6h.7M107.6 192.3v.7M140.8 190.9h.7M141.1 190.5v.7M170.7 192.6h.7M171.1 192.3v.7M308.3 197.9h.7M308.3 183.8h.7"/>
<path d="M308.7 183.4v.7M308.7 197.6v.7M336.5 182h.8M336.9 181.7v.7M278.3 215.5h.7M278.7 215.2v.7M308.3 212h.7M308.7 211.7v.7M308.3 226.1h.7M308.7 225.8v.7M308.7 239.9v.7M308.3 240.2h.7"/>
</g>
<path d="M233.2 122.4l2.8 2.8M236 122.4l-2.8 2.8" fill="none" stroke="#3c3" stroke-width=".35"/>
<g fill="#c00">
<circle cx="141.1" cy="247.3" r=".88"/>
<circle cx="81.1" cy="245.5" r=".88"/>
<circle cx="105.8" cy="39.2" r=".88"/>
<circle cx="90" cy="21.5" r=".88"/>
<circle cx="77.6" cy="21.5" r=".88"/>
<circle cx="77.6" cy="58.6" r=".88"/>
<circle cx="90" cy="58.6" r=".88"/>
<circle cx="105.8" cy="76.2" r=".88"/>
<circle cx="77.6" cy="95.6" r=".88"/>
<circle cx="90" cy="95.6" r=".88"/>
<circle cx="105.8" cy="113.2" r=".88"/>
<circle cx="77.6" cy="132.6" r=".88"/>
<circle cx="90" cy="132.6" r=".88"/>
<circle cx="105.8" cy="150.3" r=".88"/>
<circle cx="169.3" cy="115" r=".88"/>
<circle cx="153.5" cy="97.4" r=".88"/>
<circle cx="141.1" cy="97.4" r=".88"/>
<circle cx="169.3" cy="78" r=".88"/>
<circle cx="153.5" cy="60.3" r=".88"/>
<circle cx="141.1" cy="60.3" r=".88"/>
<circle cx="169.3" cy="40.9" r=".88"/>
<circle cx="153.5" cy="23.3" r=".88"/>
<circle cx="141.1" cy="23.3" r=".88"/>
<circle cx="77.6" cy="175" r=".88"/>
<circle cx="90" cy="175" r=".88"/>
<circle cx="105.8" cy="192.6" r=".88"/>
<circle cx="234.6" cy="115" r=".88"/>
<circle cx="218.7" cy="97.4" r=".88"/>
<circle cx="206.4" cy="97.4" r=".88"/>
<circle cx="234.6" cy="78" r=".88"/>
<circle cx="218.7" cy="60.3" r=".88"/>
<circle cx="206.4" cy="60.3" r=".88"/>
<circle cx="234.6" cy="40.9" r=".88"/>
<circle cx="218.7" cy="23.3" r=".88"/>
<circle cx="206.4" cy="23.3" r=".88"/>
<circle cx="141.1" cy="175" r=".88"/>
<circle cx="153.5" cy="175" r=".88"/>
<circle cx="169.3" cy="192.6" r=".88"/>
<circle cx="169.3" cy="150.3" r=".88"/>
<circle cx="153.5" cy="132.6" r=".88"/>
<circle cx="141.1" cy="132.6" r=".88"/>
<circle cx="190.5" cy="243.8" r=".88"/>
<circle cx="264.6" cy="28.6" r=".88"/>
<circle cx="278.7" cy="28.6" r=".88"/>
<circle cx="287.5" cy="28.6" r=".88"/>
<circle cx="250.5" cy="176.7" r=".88"/>
<circle cx="275.2" cy="215.5" r=".88"/>
<circle cx="349.3" cy="32.1" r=".88"/>
<circle cx="386.3" cy="28.6" r=".88"/>
<circle cx="338.7" cy="88.5" r=".88"/>
<circle cx="37" cy="245.5" r=".88"/>
<circle cx="37" cy="220.8" r=".88"/>
<circle cx="37" cy="250.8" r=".88"/>
<circle cx="37" cy="279" r=".88"/>
<circle cx="315.7" cy="70.9" r=".88"/>
<circle cx="315.7" cy="85" r=".88"/>
<circle cx="315.7" cy="99.1" r=".88"/>
<circle cx="315.7" cy="113.2" r=".88"/>
<circle cx="315.7" cy="127.4" r=".88"/>
<circle cx="315.7" cy="141.5" r=".88"/>
<circle cx="315.7" cy="155.6" r=".88"/>
<circle cx="315.7" cy="169.7" r=".88"/>
<circle cx="315.7" cy="183.8" r=".88"/>
<circle cx="315.7" cy="197.9" r=".88"/>
<circle cx="315.7" cy="212" r=".88"/>
<circle cx="315.7" cy="226.1" r=".88"/>
<circle cx="224" cy="115" r=".88"/>
<circle cx="38.8" cy="19.8" r=".88"/>
<circle cx="359.8" cy="182" r=".88"/>
<circle cx="356.3" cy="182" r=".88"/>
<circle cx="315.7" cy="32.1" r=".88"/>
<circle cx="315.7" cy="56.8" r=".88"/>
</g>
<text font-size="4.6" fill="#00f" x="270.8" y="265.1">Stylo</text>
<g font-size="4.2">
<text x="12.3" y="15.5">+5V</text>
<text x="297.4" y="13.8">+12V</text>
<text x="254.2" y="23.8">-5V</text>
<text x="281.2" y="46.6">GND</text>
<text x="297.3" y="53.7">-12V</text>
<text x="344.7" y="55.4">GND</text>
<text x="364.3" y="100.5">+5VEXT</text>
<text x="367.6" y="155.9">GND</text>
<text x="270.6" y="185.9">GND</text>
<text x="280.5" y="183.1">+5V</text>
<text x="369.5" y="194">+5VEXT</text>
<text x="245.9" y="200">GND</text>
<text x="11.6" y="216.6">+12V</text>
<text x="76.9" y="227.2">+12V</text>
<text x="8" y="236.4">+5VEXT</text>
<text x="94.5" y="239.5">+12V</text>
<text x="175.6" y="235.5">-12V</text>
<text x="187.2" y="237.2">-5V</text>
<text x="271.9" y="237.2">-5V</text>
<text x="137.6" y="243.1">+5V</text>
<text x="372.9" y="249.4">GND</text>
<text x="67.7" y="254.7">GND</text>
<text x="23.6" y="263.5">GND</text>
<text x="76.8" y="267.1">-12V</text>
<text x="97.7" y="265.3">GND</text>
<text x="173.6" y="268.8">GND</text>
<text x="185.9" y="268.8">GND</text>
<text x="11.6" y="274.8">-12V</text>
<text x="136.5" y="270.6">GND</text>
</g>
<g font-size="4.2" fill="#00f">
<text x="375.7" y="92.1">CV</text>
<text x="389.8" y="182">GATE</text>
<text x="392.5" y="265.4">1.1</text>
<text x="310.9" y="274.9">microrack</text>
<text x="304" y="282.7">2023-10-16</text>
</g>
<g font-size="3.9" fill="#800">
<text x="250.5" y="260.7">TITLE:</text>
<text x="379.1" y="265.4">REV:</text>
<text x="287.4" y="274.9">Company:</text>
<text x="378.7" y="275.5">Sheet: 1/1</text>
<text x="287.4" y="282.6">Date:</text>
<text x="336.4" y="282.7">Drawn By: coreglitch</text>
</g>
<g font-size="3.2" fill="#800">
<text x="41.6" y="6.5">1</text>
<text x="110.8" y="6.5">2</text>
<text x="179.9" y="6.5">3</text>
<text x="249.1" y="6.5">4</text>
<text x="318.2" y="6.5">5</text>
<text x="4.1" y="41.6">A</text>
<text x="405.9" y="41.6">A</text>
<text x="4.1" y="110.8">B</text>
<text x="405.9" y="110.8">B</text>
<text x="4.1" y="179.9">C</text>
<text x="405.9" y="179.9">C</text>
<text x="4.1" y="249.1">D</text>
<text x="405.9" y="249.1">D</text>
<text x="41.6" y="287.3">1</text>
<text x="110.8" y="287.3">2</text>
<text x="179.9" y="287.3">3</text>
<text x="249.1" y="287.3">4</text>
<text x="318.2" y="287.3">5</text>
</g>
<g font-size="3.2" fill="#00f">
<text x="111.9" y="10.2">xC1</text>
<text x="175.4" y="12">xG</text>
<text x="240.7" y="12">xD</text>
<text x="246.9" y="12.7">LOL</text>
<text x="53.8" y="20.6">C1</text>
<text x="118.7" y="22.4">G</text>
<text x="184" y="22.4">D</text>
<text x="284.3" y="22.7" transform="rotate(-90 284.3 22.7)">key_ref</text>
<text x="290.4" y="28.2">2</text>
<text x="361" y="24.7">6</text>
<text x="381.4" y="28.2">7</text>
<text x="390.5" y="27.7">cv</text>
<text x="290.4" y="35.3">3</text>
<text x="310.8" y="31.8">1</text>
<text x="361" y="31.8">5</text>
<text x="25.4" y="40">C1</text>
<text x="44.8" y="40">C1</text>
<text x="108.3" y="38.3">key_ref</text>
<text x="171.8" y="40">key_ref</text>
<text x="237.1" y="40">key_ref</text>
<text x="25.4" y="43.6">H</text>
<text x="25.4" y="47.1">As</text>
<text x="44.8" y="47.1">As</text>
<text x="44.8" y="43.6">H</text>
<text x="111.9" y="47.3">xH</text>
<text x="25.4" y="50.6">A</text>
<text x="44.8" y="50.6">A</text>
<text x="80.8" y="49.4" transform="rotate(-90 80.8 49.4)">key_bias</text>
<text x="144.3" y="51.1" transform="rotate(-90 144.3 51.1)">key_bias</text>
<text x="175.5" y="49">xFs</text>
<text x="209.5" y="51.1" transform="rotate(-90 209.5 51.1)">key_bias</text>
<text x="240.7" y="49">xCs</text>
<text x="25.4" y="54.2">Gs</text>
<text x="25.4" y="57.7">G</text>
<text x="44.8" y="57.7">G</text>
<text x="44.8" y="54.2">Gs</text>
<text x="55.2" y="57.7">H</text>
<text x="118" y="59.4">Fs</text>
<text x="182.9" y="59.4">Cs</text>
<text x="304.4" y="59.4">xC</text>
<text x="25.4" y="61.2">Fs</text>
<text x="25.4" y="64.7">F</text>
<text x="44.8" y="64.7">F</text>
<text x="44.8" y="61.2">Fs</text>
<text x="325.4" y="64.5" transform="rotate(-90 325.4 64.5)">gate</text>
<text x="25.4" y="68.3">E</text>
<text x="25.4" y="71.8">Ds</text>
<text x="44.8" y="71.8">Ds</text>
<text x="44.8" y="68.3">E</text>
<text x="108.3" y="75.3">key_ref</text>
<text x="171.8" y="77.1">key_ref</text>
<text x="237.1" y="77.1">key_ref</text>
<text x="303.2" y="73.7">xCs</text>
<text x="25.4" y="78.8">D</text>
<text x="25.4" y="82.4">Cs</text>
<text x="44.8" y="82.4">Cs</text>
<text x="44.8" y="78.8">D</text>
<text x="25.4" y="85.9">C</text>
<text x="44.8" y="85.9">C</text>
<text x="80.8" y="86.4" transform="rotate(-90 80.8 86.4)">key_bias</text>
<text x="110.2" y="84.3">xAs</text>
<text x="144.3" y="88.2" transform="rotate(-90 144.3 88.2)">key_bias</text>
<text x="175.3" y="86.1">xF</text>
<text x="209.5" y="88.2" transform="rotate(-90 209.5 88.2)">key_bias</text>
<text x="240.6" y="86.1">xC</text>
<text x="304.1" y="87.8">xD</text>
<text x="333.2" y="87.7">cv</text>
<text x="54" y="94.7">As</text>
<text x="119.3" y="96.5">F</text>
<text x="184.2" y="96.5">C</text>
<text x="303" y="101.9">xDs</text>
<text x="30.7" y="107.1">C1</text>
<text x="108.3" y="112.3">key_ref</text>
<text x="30.7" y="114.1">H</text>
<text x="171.8" y="114.1">key_ref</text>
<text x="237.1" y="114.1">key_ref</text>
<text x="304.5" y="116">xE</text>
<text x="30.7" y="122.9">As</text>
<text x="80.8" y="123.5" transform="rotate(-90 80.8 123.5)">key_bias</text>
<text x="110.1" y="121.4">xA</text>
<text x="144.3" y="125.2" transform="rotate(-90 144.3 125.2)">key_bias</text>
<text x="175.4" y="121.4">xE</text>
<text x="209.5" y="125.2" transform="rotate(-90 209.5 125.2)">key_bias</text>
<text x="336.7" y="124.7">cv</text>
<text x="30.7" y="130">A</text>
<text x="55.2" y="131.8">A</text>
<text x="119.1" y="131.8">E</text>
<text x="243.4" y="127.4">for best routing</text>
<text x="243.4" y="130.5">only</text>
<text x="304.7" y="130.1">xF</text>
<text x="30.7" y="137.1">Gs</text>
<text x="214.7" y="140.6">Cs</text>
<text x="30.7" y="144.1">G</text>
<text x="108.3" y="149.4">key_ref</text>
<text x="171.8" y="149.4">key_ref</text>
<text x="303.5" y="144.2">xFs</text>
<text x="30.7" y="151.2">Fs</text>
<text x="274.8" y="153.8" transform="rotate(-90 274.8 153.8)">6</text>
<text x="30.7" y="158.2">F</text>
<text x="80.8" y="160.5" transform="rotate(-90 80.8 160.5)">key_bias</text>
<text x="144.3" y="160.5" transform="rotate(-90 144.3 160.5)">key_bias</text>
<text x="304.1" y="158.3">xG</text>
<text x="30.7" y="165.3">E</text>
<text x="112" y="163.7">xGs</text>
<text x="175.5" y="163.7">xDs</text>
<text x="30.7" y="172.3">Ds</text>
<text x="267.8" y="173.5" transform="rotate(-90 267.8 173.5)">2</text>
<text x="274.8" y="173.5" transform="rotate(-90 274.8 173.5)">1</text>
<text x="303" y="172.4">xGs</text>
<text x="30.7" y="179.4">D</text>
<text x="54" y="174.1">Gs</text>
<text x="117.5" y="174.1">Ds</text>
<text x="235.1" y="175.4">key_bias</text>
<text x="330.9" y="181.2">gate</text>
<text x="30.7" y="186.4">Cs</text>
<text x="108.3" y="191.7">key_ref</text>
<text x="171.8" y="191.7">key_ref</text>
<text x="304.1" y="186.6">xA</text>
<text x="30.7" y="193.5">C</text>
<text x="267.8" y="192.6" transform="rotate(-90 267.8 192.6)">5</text>
<text x="274.8" y="192.6" transform="rotate(-90 274.8 192.6)">4</text>
<text x="80.8" y="202.8" transform="rotate(-90 80.8 202.8)">key_bias</text>
<text x="144.3" y="202.8" transform="rotate(-90 144.3 202.8)">key_bias</text>
<text x="303" y="200.7">xAs</text>
<text x="274.8" y="212.3" transform="rotate(-90 274.8 212.3)">3</text>
<text x="279.4" y="214.7">gate</text>
<text x="304.1" y="214.8">xH</text>
<text x="302.9" y="228.9">xC1</text>
<text x="298.5" y="239.3">key_ref</text>
<text x="107.2" y="243.4">3</text>
<text x="110.7" y="245.2">VIN</text>
<text x="161.3" y="244.8">Vout</text>
<text x="171.1" y="243.4">3</text>
<text x="120.3" y="248.7">VOUT</text>
<text x="130.7" y="246.9">2</text>
<text x="163.6" y="251.9">Vin</text>
<text x="171.1" y="250.5">2</text>
<text x="171.1" y="257.5">1</text>
<text x="161.3" y="258.9">GND</text>
</g>
<g font-size="3.2" fill="#000080">
<text x="27" y="17.3">5.1k</text>
<text x="27" y="14.2">R49</text>
<text x="44.1" y="15.6">J3</text>
<text x="64" y="15.9">R68</text>
<text x="127.5" y="17.6">R31</text>
<text x="192.8" y="17.6">R39</text>
<text x="268.6" y="15.6">R16</text>
<text x="64" y="19.1">100k</text>
<text x="127.5" y="20.8">100k</text>
<text x="192.8" y="20.8">100k</text>
<text x="267.8" y="22.7">12k</text>
<text x="375.8" y="22.7">U2.1</text>
<text x="79.7" y="29.7">R12</text>
<text x="93.5" y="29.9">C4</text>
<text x="107.6" y="26.2">Q1.1</text>
<text x="172.8" y="28">Q3.2</text>
<text x="236.3" y="28">Q6.1</text>
<text x="268.6" y="26.2">R54</text>
<text x="305.2" y="24.4">U2.2</text>
<text x="324.3" y="29.7">Q8</text>
<text x="337.4" y="29.3">510</text>
<text x="337.4" y="26.1">R52</text>
<text x="79.7" y="32.9">1M</text>
<text x="90.6" y="33.2">3.3nF</text>
<text x="143.2" y="34.7">1M</text>
<text x="143.2" y="31.5">R32</text>
<text x="154.1" y="35">3.3nF</text>
<text x="157" y="31.6">C10</text>
<text x="208.5" y="34.7">1M</text>
<text x="208.5" y="31.5">R40</text>
<text x="219.3" y="35">3.3nF</text>
<text x="222.2" y="31.6">C14</text>
<text x="267.8" y="33.2">12k</text>
<text x="16" y="36.8">J7</text>
<text x="33.7" y="36.8">J11</text>
<text x="352.8" y="40.5">C18</text>
<text x="352.8" y="43.6">1u</text>
<text x="64" y="52.9">R18</text>
<text x="328.8" y="52.3">1k</text>
<text x="328.8" y="49.2">R51</text>
<text x="64" y="56.1">100k</text>
<text x="127.5" y="57.9">100k</text>
<text x="127.5" y="54.7">R29</text>
<text x="192.8" y="57.9">100k</text>
<text x="192.8" y="54.7">R37</text>
<text x="109.3" y="63.3">Q1.2</text>
<text x="171.1" y="65">Q4.1</text>
<text x="238.1" y="65">Q6.2</text>
<text x="318.2" y="65">R1</text>
<text x="79.7" y="70">1M</text>
<text x="79.7" y="66.7">R17</text>
<text x="90.6" y="70.3">3.3nF</text>
<text x="93.5" y="66.9">C5</text>
<text x="143.2" y="71.7">1M</text>
<text x="143.2" y="68.5">R30</text>
<text x="157" y="68.7">C9</text>
<text x="208.5" y="71.7">1M</text>
<text x="208.5" y="68.5">R38</text>
<text x="222.2" y="68.7">C13</text>
<text x="318.2" y="68.2">100</text>
<text x="154.1" y="72.1">3.3nF</text>
<text x="219.3" y="72.1">3.3nF</text>
<text x="317.9" y="82.3">100</text>
<text x="317.9" y="79.1">R47</text>
<text x="342.7" y="82.9">R13</text>
<text x="64" y="90">R20</text>
<text x="342.7" y="86.1">100</text>
<text x="366.9" y="84.4">J10</text>
<text x="16" y="93.1">J8</text>
<text x="35.4" y="93.1">J6</text>
<text x="64" y="93.1">100k</text>
<text x="127.5" y="94.9">100k</text>
<text x="127.5" y="91.7">R26</text>
<text x="192.8" y="94.9">100k</text>
<text x="192.8" y="91.7">R35</text>
<text x="318.2" y="93.2">R3</text>
<text x="342.7" y="93.5">R22</text>
<text x="107.6" y="100.3">Q2.1</text>
<text x="318.2" y="96.4">100</text>
<text x="342.7" y="96.7">100</text>
<text x="14.6" y="105.6">U13</text>
<text x="79.7" y="107">1M</text>
<text x="79.7" y="103.8">R19</text>
<text x="90.6" y="107.3">3.3nF</text>
<text x="93.5" y="104">C6</text>
<text x="143.2" y="105.6">R27</text>
<text x="157" y="105.7">C7</text>
<text x="172.8" y="102.1">Q4.2</text>
<text x="208.5" y="105.6">R36</text>
<text x="222.2" y="105.7">C12</text>
<text x="236.3" y="102">Q7.1</text>
<text x="317.9" y="107.3">R2</text>
<text x="14.6" y="112.6">U14</text>
<text x="143.2" y="108.8">1M</text>
<text x="154.1" y="109.1">3.3nF</text>
<text x="208.5" y="108.8">1M</text>
<text x="219.3" y="109.1">3.3nF</text>
<text x="317.9" y="110.5">100</text>
<text x="375.4" y="112.6">LED1</text>
<text x="355" y="119.6">R24</text>
<text x="375.4" y="115.8">XL-1606UGC</text>
<text x="14.1" y="120.3">U15</text>
<text x="318.2" y="124.6">100</text>
<text x="318.2" y="121.4">R5</text>
<text x="355" y="122.8">100k</text>
<text x="14.6" y="128.5">U10</text>
<text x="64" y="130.2">100k</text>
<text x="64" y="127">R23</text>
<text x="127.5" y="130.2">100k</text>
<text x="127.5" y="127">R43</text>
<text x="373.6" y="126.8">Q103</text>
<text x="14.7" y="135.5">U11</text>
<text x="109.3" y="137.3">Q2.2</text>
<text x="171.1" y="137.3">Q5.1</text>
<text x="317.9" y="135.6">R4</text>
<text x="14.6" y="142.6">U12</text>
<text x="79.7" y="140.8">R21</text>
<text x="93.5" y="141">C8</text>
<text x="143.2" y="140.8">R44</text>
<text x="157" y="141">C16</text>
<text x="238.1" y="139.1">Q7.2</text>
<text x="317.9" y="138.7">100</text>
<text x="374.6" y="140.8">R28</text>
<text x="15.5" y="149.7">U7</text>
<text x="79.7" y="144.1">1M</text>
<text x="90.6" y="144.4">3.3nF</text>
<text x="143.2" y="144.1">1M</text>
<text x="154.1" y="144.4">3.3nF</text>
<text x="318.2" y="149.7">R7</text>
<text x="374.6" y="144">100</text>
<text x="318.2" y="152.8">100</text>
<text x="15.5" y="156.7">U8</text>
<text x="263.5" y="159.9">10k</text>
<text x="263.5" y="156.7">R46</text>
<text x="276.5" y="160.2">Q16</text>
<text x="15.5" y="163.8">U9</text>
<text x="317.9" y="167">100</text>
<text x="317.9" y="163.8">R6</text>
<text x="362.9" y="165.8">R15</text>
<text x="15.5" y="170.8">U6</text>
<text x="64" y="172.5">100k</text>
<text x="64" y="169.3">R34</text>
<text x="127.5" y="172.5">100k</text>
<text x="127.5" y="169.3">R42</text>
<text x="362.9" y="169.1">100</text>
<text x="15.5" y="177.9">U5</text>
<text x="107.6" y="179.7">Q3.1</text>
<text x="172.8" y="179.7">Q5.2</text>
<text x="318.2" y="177.9">R9</text>
<text x="345.4" y="177.9">D1</text>
<text x="363.9" y="179.6">100</text>
<text x="363.9" y="176.3">R14</text>
<text x="381" y="174.4">J4</text>
<text x="15.5" y="184.9">U4</text>
<text x="79.7" y="183.2">R33</text>
<text x="93.5" y="183.3">C11</text>
<text x="143.2" y="183.2">R41</text>
<text x="157" y="183.3">C15</text>
<text x="252.9" y="184.9">R45</text>
<text x="318.2" y="181.1">100</text>
<text x="15.5" y="192">U1</text>
<text x="79.7" y="186.4">1M</text>
<text x="90.6" y="186.7">3.3nF</text>
<text x="143.2" y="186.4">1M</text>
<text x="154.1" y="186.7">3.3nF</text>
<text x="252.9" y="188.1">200k</text>
<text x="317.9" y="192">R8</text>
<text x="317.9" y="195.2">100</text>
<text x="318.2" y="209.3">100</text>
<text x="318.2" y="206.1">R11</text>
<text x="380.6" y="209.3">XL-1606UGC</text>
<text x="380.6" y="206.1">LED4</text>
<text x="360.3" y="213.1">R55</text>
<text x="24.4" y="216.7">D11</text>
<text x="317.9" y="220.2">R10</text>
<text x="360.3" y="216.3">100k</text>
<text x="378.9" y="220.2">Q17</text>
<text x="277.6" y="226.9">10k</text>
<text x="277.6" y="223.8">R48</text>
<text x="317.9" y="223.4">100</text>
<text x="40.6" y="232.6">J1</text>
<text x="54.7" y="232.6">J2</text>
<text x="307.4" y="232.6">R25</text>
<text x="84.7" y="239.5">C1</text>
<text x="116.1" y="239.6">U3</text>
<text x="164" y="239.2">79L05</text>
<text x="164" y="236.2">U16</text>
<text x="304.7" y="236.1">510</text>
<text x="379.9" y="237.5">100</text>
<text x="379.9" y="234.3">R53</text>
<text x="24.4" y="241.4">D4</text>
<text x="84.7" y="242.7">10u</text>
<text x="40.6" y="257.3">J9</text>
<text x="54.7" y="257.3">J5</text>
<text x="84.7" y="256.8">10u</text>
<text x="84.7" y="253.6">C2</text>
<text x="108" y="257.2">LM1117GSF-5.0</text>
<text x="144.6" y="255.4">C3</text>
<text x="194" y="256.8">10u</text>
<text x="194" y="253.6">C17</text>
<text x="144.6" y="258.6">10u</text>
<text x="24.4" y="274.9">D12</text>
</g>
<g font-size="3.2">
<text x="44.8" y="20.8">1</text>
<text x="44.8" y="24.3">2</text>
<text x="17.8" y="42.3">1</text>
<text x="17.8" y="45.9">2</text>
<text x="37.2" y="42.3">1</text>
<text x="37.2" y="45.9">2</text>
<text x="301.3" y="43.3" transform="rotate(-90 301.3 43.3)">4</text>
<text x="17.8" y="49.4">3</text>
<text x="17.8" y="52.9">4</text>
<text x="37.2" y="49.4">3</text>
<text x="37.2" y="52.9">4</text>
<text x="17.8" y="56.4">5</text>
<text x="17.8" y="60">6</text>
<text x="37.2" y="56.4">5</text>
<text x="37.2" y="60">6</text>
<text x="17.8" y="63.5">7</text>
<text x="37.2" y="63.5">7</text>
<text x="17.8" y="67">8</text>
<text x="17.8" y="70.6">9</text>
<text x="37.2" y="67">8</text>
<text x="37.2" y="70.6">9</text>
<text x="15.8" y="74.1">10</text>
<text x="35.2" y="74.1">10</text>
<text x="17.4" y="80.8">1</text>
<text x="36.8" y="80.8">1</text>
<text x="17.4" y="87.8">3</text>
<text x="17.4" y="84.3">2</text>
<text x="36.8" y="87.8">3</text>
<text x="36.8" y="84.3">2</text>
<text x="367.6" y="89.6">1</text>
<text x="367.6" y="93.1">2</text>
<text x="381.7" y="179.6">1</text>
<text x="381.7" y="183.1">2</text>
<text x="41.3" y="237.8">1</text>
<text x="55.4" y="237.8">1</text>
<text x="41.3" y="241.3">2</text>
<text x="55.4" y="241.3">2</text>
<text x="107.2" y="250.5">1</text>
<text x="110.7" y="252.2">GND/ADJ</text>
<text x="41.3" y="262.5">1</text>
<text x="55.4" y="262.5">1</text>
<text x="41.3" y="266">2</text>
<text x="55.4" y="266">2</text>
</g>
<text font-size="3.2" fill="#f00" x="301.3" y="22.9" transform="rotate(-90 301.3 22.9)">8</text>
<g font-size="2.8">
<text x="250.5" y="249">© 2025 MICRORACK Inc</text>
<text x="250.5" y="253.3">CC BY·NC·SA 4.0 · see LICENSE or https://creativecommons.org/licenses/by-nc-sa/4.0/</text>
</g>
<g font-size="2.5" fill="#00f">
<text x="22.9" y="107.6">1</text>
<text x="22.9" y="114.7">1</text>
<text x="22.9" y="123.5">1</text>
<text x="22.9" y="130.5">1</text>
<text x="22.9" y="137.6">1</text>
<text x="22.9" y="144.6">1</text>
<text x="22.9" y="151.7">1</text>
<text x="22.9" y="158.7">1</text>
<text x="22.9" y="165.8">1</text>
<text x="22.9" y="172.9">1</text>
<text x="22.9" y="179.9">1</text>
<text x="22.9" y="187">1</text>
<text x="22.9" y="194">1</text>
</g>
</svg>
